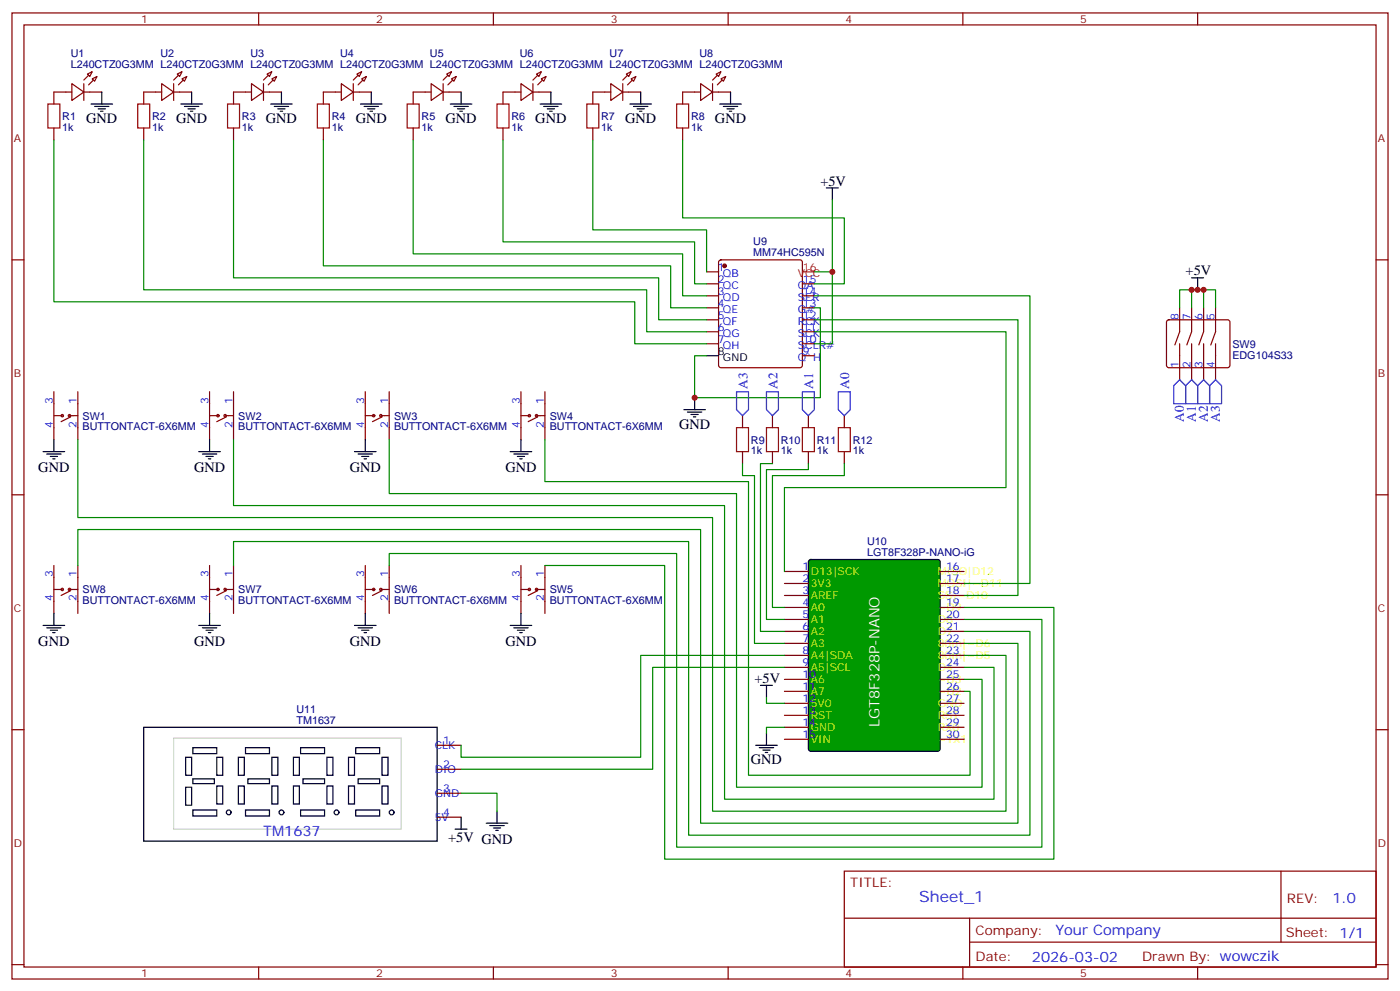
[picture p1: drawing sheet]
<svg xmlns="http://www.w3.org/2000/svg" width="412mm" height="292mm" viewBox="0 0 412 292" stroke-linecap="round" stroke-linejoin="round" font-family="sans-serif">
<g fill="none" stroke="#870000" stroke-width=".35">
<path d="M3.5 3.8h405.4v284.3h-405.4zM7.1 7.3h398.2v277.3h-398.2zM76.2 3.8v3.5M145.3 3.8v3.5M214.5 3.8v3.5M283.6 3.8v3.5M352.8 3.8v3.5M15.9 37.7v3.5M21.2 24.6l3.5 2.5-3.5 2.5zM21.2 27.1h-5.3v3.5M24.7 27.1h5.3M24.7 24.6v5"/>
<path d="M25.8 21.8l1.4-.7-.7 1.4zM27.2 23.2l1.4-.7-.7 1.4zM42.3 37.7v3.5M47.6 24.6l3.6 2.5-3.6 2.5zM47.6 27.1h-5.3v3.5M51.2 27.1h5.2M51.2 24.6v5M52.2 21.8l1.4-.7-.7 1.4zM53.6 23.2l1.4-.7-.7 1.4zM68.8 37.7v3.5M74.1 24.6l3.5 2.5-3.5 2.5zM74.1 27.1h-5.3v3.5"/>
<path d="M77.6 27.1h5.3M77.6 24.6v5M78.7 21.8l1.4-.7-.7 1.4zM80.1 23.2l1.4-.7-.7 1.4zM95.2 37.7v3.5M100.5 24.6l3.6 2.5-3.6 2.5zM100.5 27.1h-5.3v3.5M104.1 27.1h5.3M104.1 24.6v5M105.1 21.8l1.4-.7-.7 1.4zM106.5 23.2l1.4-.7-.7 1.4zM121.7 37.7v3.5"/>
<path d="M127 24.6l3.5 2.5-3.5 2.5zM127 27.1h-5.3v3.5M130.5 27.1h5.3M130.5 24.6v5M131.6 21.8l1.4-.7-.7 1.4zM133 23.2l1.4-.7-.7 1.4zM148.2 37.7v3.5M153.5 24.6l3.5 2.5-3.5 2.5zM153.5 27.1h-5.3v3.5M157 27.1h5.3M157 24.6v5M158 21.8l1.5-.7-.8 1.4z"/>
<path d="M159.5 23.2l1.4-.7-.7 1.4zM174.6 37.7v3.5M179.9 24.6l3.5 2.5-3.5 2.5zM179.9 27.1h-5.3v3.5M183.4 27.1h5.3M183.4 24.6v5M184.5 21.8l1.4-.7-.7 1.4zM185.9 23.2l1.4-.7-.7 1.4zM201.1 37.7v3.5M206.4 24.6l3.5 2.5-3.5 2.5zM206.4 27.1h-5.3v3.5M209.9 27.1h5.3"/>
<path d="M209.9 24.6v5M211 21.8l1.4-.7-.7 1.4zM212.4 23.2l1.4-.7-.7 1.4zM3.5 76.5h3.6M211.9 76.7l.5-.2h23.3l.5 .2 .2 .5v30.3l-.3 .5-.4 .2h-23.3l-.5-.2-.2-.5v-30.3zM405.3 76.5h3.6M208.1 80h3.6M208.1 83.5h3.6M208.1 87.1h3.6M208.1 90.6h3.6M208.1 94.1h3.6M208.1 97.6h3.6"/>
<path d="M236.4 83.5h3.5M236.4 87.1h3.5M236.4 90.6h3.5M236.4 94.1h3.5M236.4 97.6h3.5M208.1 101.2h3.6M236.4 101.2h3.5M236.4 104.7h3.5M3.5 145.6h3.6M405.3 145.6h3.6M3.5 214.8h3.6M405.3 214.8h3.6"/>
<path d="M248.7 256.4h156.6v28.2h-156.6zM377.3 256.4v20.9M248.7 270.2h156.5M285.6 277.3h119.6M285.6 270.2v14.2M3.5 283.9h3.6M76.2 284.6v3.5M145.3 284.6v3.5M214.5 284.6v3.5M283.6 284.6v3.5M352.8 284.6v3.5M405.3 283.9h3.6"/>
</g>
<g fill="#870000" stroke="#870000" stroke-width=".35">
<path d="M24.7 23.6l1.4-1.4z"/>
<path d="M26.1 25l1.4-1.4z"/>
<path d="M51.2 23.6l1.4-1.4z"/>
<path d="M52.6 25l1.4-1.4z"/>
<path d="M77.6 23.6l1.4-1.4z"/>
<path d="M79 25l1.4-1.4z"/>
<path d="M104.1 23.6l1.4-1.4z"/>
<path d="M105.5 25l1.4-1.4z"/>
<path d="M130.5 23.6l1.4-1.4z"/>
<path d="M131.9 25l1.4-1.4z"/>
<path d="M157 23.6l1.4-1.4z"/>
<path d="M158.4 25l1.4-1.4z"/>
<path d="M183.4 23.6l1.5-1.4z"/>
<path d="M184.9 25l1.4-1.4z"/>
<path d="M209.9 23.6l1.4-1.4z"/>
<path d="M211.3 25l1.4-1.4z"/>
<circle cx="213.4" cy="78.2" r=".53"/>
</g>
<path d="M14.1 30.6h3.5v7.1h-3.5zM40.6 30.6h3.5v7.1h-3.5zM67 30.6h3.6v7.1h-3.6zM93.5 30.6h3.5v7.1h-3.5zM119.9 30.6h3.6v7.1h-3.6zM146.4 30.6h3.5v7.1h-3.5zM172.9 30.6h3.5v7.1h-3.5zM199.3 30.6h3.5v7.1h-3.5z" fill="none" stroke="#a10000" stroke-width=".35"/>
<g fill="none" stroke="#000" stroke-width=".35">
<path d="M26.8 30.6h6.4M27.9 31.3h4.2M28.9 32h2.1M29.6 32.7h.7M30 27.1v3.5M53.3 30.6h6.3M54.3 31.3h4.3M55.4 32h2.1M56.1 32.7h.7M56.4 27.1v3.5M79.7 30.6h6.4M80.8 31.3h4.2"/>
<path d="M81.8 32h2.2M82.5 32.7h.8M82.9 27.1v3.5M106.2 30.6h6.3M107.2 31.3h4.3M108.3 32h2.1M109 32.7h.7M109.4 27.1v3.5M132.6 30.6h6.4M133.7 31.3h4.2M134.8 32h2.1M135.5 32.7h.7"/>
<path d="M135.8 27.1v3.5M159.1 30.6h6.4M160.2 31.3h4.2M161.2 32h2.1M161.9 32.7h.7M162.3 27.1v3.5M185.6 30.6h6.3M186.6 31.3h4.3M187.7 32h2.1M188.4 32.7h.7M188.7 27.1v3.5M212 30.6h6.4"/>
<path d="M213.1 31.3h4.2M214.1 32h2.2M214.8 32.7h.7M215.2 27.1v3.5M243.4 55.3h3.5M245.2 55.3v3.5M204.6 117.1v3.5M208.1 104.7h3.6M201.4 120.6h6.4M202.5 121.3h4.2M203.6 122h2.1M204.3 122.7h.7"/>
</g>
<path d="M236.4 80h3.5" fill="none" stroke="#f00" stroke-width=".35"/>
<path d="M15.9 41.2v47.6h171.1v12.4h21.1M42.3 41.2v44.1h148.2v12.3h17.6M68.8 41.2v40.6h125.2v12.3h14.1M95.2 41.2v37h102.4v12.4h10.5M121.7 41.2v33.5h79.4v12.4h7M148.2 41.2v30h56.4v12.3h3.5M174.6 41.2v26.5h33.5v12.3M201.1 41.2v22.9h47.6v19.4h-8.8M245.2 58.8v21.2h-5.3M239.9 90.6h1.8v26.5h-37.1v-12.4h3.5" fill="none" stroke="#008700" stroke-width=".35"/>
<path d="M238.4 164.9l.4-.2h37.4l.5 .2 .2 .5v55l-.2 .5-.5 .2h-37.4l-.5-.2-.2-.5v-55z" fill="#090" stroke="#000" stroke-width=".35"/>
<g fill="none" stroke="#870000" stroke-width=".35">
<path d="M343.8 94.3l.5-.2h17.3l.5 .2 .2 .5-.1 13-.6 .4h-17.6l-.4-.7v-12.7zM347.5 90.6v7l-1.4 3.9M351 90.6v7l-1.4 3.9M354.5 90.6v7l-1.4 3.9M358.1 90.6v7l-1.4 3.9M15.9 115.3v14.1M22.9 115.3v14.1M61.7 115.3v14.1M68.8 115.3v14.1M107.6 115.3v14.1M114.7 115.3v14.1M153.5 115.3v14.1"/>
<path d="M160.5 115.3v14.1M347.5 101.2v10.6M351 101.2v10.6M354.5 101.2v10.6M358.1 101.2v10.6M15.9 122.3h2.4M20.5 122.3h2.4M20.8 122.7l-2.8 1.4M61.7 122.3h2.5M66.3 122.3h2.5M66.7 122.7l-2.8 1.4M107.6 122.3h2.5"/>
<path d="M112.2 122.3h2.5M112.5 122.7l-2.8 1.4M153.5 122.3h2.4M158 122.3h2.5M158.4 122.7l-2.8 1.4M218.7 122.3v3.6M218.7 132.9v3.6M227.5 122.3v3.6M227.5 132.9v3.6M238.1 122.3v3.6M238.1 132.9v3.6M248.7 122.3v3.6"/>
<path d="M248.7 132.9v3.6M15.9 166.4v14.2M15.9 173.5h2.4M20.5 173.5h2.4M20.8 173.8l-2.8 1.5M22.9 166.4v14.2M61.7 166.4v14.2M61.7 173.5h2.5M66.3 173.5h2.5M66.7 173.8l-2.8 1.5M68.8 166.4v14.2M107.6 166.4v14.2"/>
<path d="M107.6 173.5h2.5M112.2 173.5h2.5M112.5 173.8l-2.8 1.5M114.7 166.4v14.2M153.5 166.4v14.2M153.5 173.5h2.4M158 173.5h2.5M158.4 173.8l-2.8 1.5M160.5 166.4v14.2M231.1 178.8h7M231.1 175.3h7M231.1 171.7h7"/>
<path d="M231.1 168.2h7M276.9 178.8h7.1M276.9 175.3h7.1M276.9 171.7h7.1M276.9 168.2h7.1M231.1 200h7M231.1 196.4h7M231.1 192.9h7M231.1 189.4h7M231.1 185.8h7M231.1 182.3h7M276.9 200h7.1"/>
<path d="M276.9 196.4h7.1M276.9 192.9h7.1M276.9 189.4h7.1M276.9 185.8h7.1M276.9 182.3h7.1M128.8 219.4h7M231.1 217.6h7M231.1 214.1h7M231.1 210.5h7M231.1 207h7M231.1 203.5h7M276.9 217.6h7.1"/>
<path d="M276.9 214.1h7.1M276.9 210.5h7.1M276.9 207h7.1M276.9 203.5h7.1M128.8 233.5h7M128.8 226.4h7M128.8 240.5h7"/>
<circle cx="18.3" cy="122.3" r=".35"/>
<circle cx="20.5" cy="122.3" r=".35"/>
<circle cx="64.2" cy="122.3" r=".35"/>
<circle cx="66.3" cy="122.3" r=".35"/>
<circle cx="110.1" cy="122.3" r=".35"/>
<circle cx="112.2" cy="122.3" r=".35"/>
<circle cx="155.9" cy="122.3" r=".35"/>
<circle cx="158" cy="122.3" r=".35"/>
<circle cx="18.3" cy="173.5" r=".35"/>
<circle cx="20.5" cy="173.5" r=".35"/>
<circle cx="64.2" cy="173.5" r=".35"/>
<circle cx="66.3" cy="173.5" r=".35"/>
<circle cx="110.1" cy="173.5" r=".35"/>
<circle cx="112.2" cy="173.5" r=".35"/>
<circle cx="155.9" cy="173.5" r=".35"/>
<circle cx="158" cy="173.5" r=".35"/>
</g>
<g fill="none" stroke="#000" stroke-width=".35">
<path d="M351 81.8h3.5M352.8 81.8v3.5M12.7 132.9h6.3M13.8 133.6h4.2M14.8 134.3h2.1M15.5 135h.7M15.9 129.4v3.5M58.6 132.9h6.3M59.6 133.6h4.3M60.7 134.3h2.1M61.4 135h.7M61.7 129.4v3.5"/>
<path d="M104.4 132.9h6.4M105.5 133.6h4.2M106.5 134.3h2.2M107.2 135h.7M107.6 129.4v3.5M150.3 132.9h6.3M151.3 133.6h4.3M152.4 134.3h2.1M153.1 135h.7M153.5 129.4v3.5M12.7 184.1h6.3M13.8 184.8h4.2"/>
<path d="M14.8 185.5h2.1M15.5 186.2h.7M15.9 180.6v3.5M58.6 184.1h6.3M59.6 184.8h4.3M60.7 185.5h2.1M61.4 186.2h.7M61.7 180.6v3.5M104.4 184.1h6.4M105.5 184.8h4.2M106.5 185.5h2.2M107.2 186.2h.7"/>
<path d="M107.6 180.6v3.5M150.3 184.1h6.3M151.3 184.8h4.3M152.4 185.5h2.1M153.1 186.2h.7M153.5 180.6v3.5M42.3 214.1h86.5v33.5h-86.5zM222.6 219.4h6.4M224 201.7h3.5M225.8 201.7v3.5M225.8 215.8v3.6M54.7 222.9h1.7v5.3h-1.7z"/>
<path d="M54.7 231.7h1.7v5.3h-1.7zM56.8 220.1h7.1v1.7h-7.1zM56.8 238.4h7.1v1.8h-7.1zM56.8 229.2h6.3v1.4h-6.3zM63.9 222.9h1.7v5.3h-1.7zM63.9 231.4h1.7v5.2h-1.7zM70.2 222.9h1.8v5.3h-1.8zM70.2 231.4h1.8v5.2h-1.8zM72.3 220.1h7.1v1.7h-7.1zM72.3 238.4h7.1v1.8h-7.1zM73 229.2h6.4v1.4h-6.4zM80.1 222.9h1.7v5.3h-1.7z"/>
<path d="M80.1 231.4h1.7v5.2h-1.7zM86.4 222.9h1.8v5.3h-1.8zM86.4 231.4h1.8v5.2h-1.8zM88.5 220.1h7.1v1.7h-7.1zM88.5 238.4h7.1v1.8h-7.1zM89.3 229.2h6.3v1.4h-6.3zM96.3 222.9h1.8v5.3h-1.8zM96.3 231.4h1.8v5.2h-1.8zM102.7 222.9h1.7v5.3h-1.7zM102.7 231.4h1.7v5.2h-1.7zM104.8 220.1h7v1.7h-7zM104.8 238.4h7v1.8h-7z"/>
<path d="M105.5 229.2h6.3v1.4h-6.3zM112.5 222.9h1.8v5.3h-1.8zM112.5 231.4h1.8v5.2h-1.8zM146.4 238.8v3.5M223.7 220.1h4.2M224.7 220.8h2.1M225.4 221.5h.7M134.1 244.1h3.5M135.8 240.5v3.6M143.2 242.3h6.4M144.3 243h4.2M145.3 243.7h2.2"/>
<path d="M146 244.4h.8"/>
<circle cx="67.4" cy="239.1" r=".71"/>
<circle cx="82.9" cy="239.1" r=".71"/>
<circle cx="99.1" cy="239.1" r=".71"/>
<circle cx="115.4" cy="239.1" r=".71"/>
</g>
<g fill="none" stroke="#008700" stroke-width=".35">
<path d="M239.9 97.6h56.4v45.9h-65.2v24.7M239.9 94.1h60v81.2h-15.9M239.9 87.1h63.5v84.6h-19.4M245.2 80v21.2h-5.3M351 90.6v-5.3h3.5v5.3M351 85.3h-3.5v5.3M354.5 85.3h3.6v5.3M22.9 129.4v22.9h187v86.5h86.4v-45.9h-12.3M68.8 129.4v19.4h144.6v86.4h79.4v-38.8h-8.8M114.7 129.4v15.9h102.3v86.4h72.3v-31.7h-5.3M160.5 129.4v12.3h60v86.5h65.3v-24.7h-1.8M218.7 136.5v3.5h3.5v49.4h8.9"/>
<path d="M227.5 136.5h-3.5v49.3h7.1M238.1 136.5v1.7h-12.3v44.1h5.3M248.7 136.5v3.5h-21.2v38.8h3.6M22.9 166.4v-10.5h183.5v86.4h93.5v-52.9h-15.9M68.8 166.4v-7h134v86.4h100.6v-60h-19.4M114.7 166.4v-3.5h84.6v86.4h107.6v-67h-22.9M160.5 166.4h35.3v86.5h114.6v-74.1h-26.4M231.1 196.4h-38.8v30h-56.5M231.1 192.9h-42.4v30h-52.9v-3.5M225.8 205.2v1.8h5.3M231.1 214.1h-5.3v1.7M135.8 233.5h10.6v5.3"/>
</g>
<path d="M51.2 217.2h67v26.9h-67z" fill="none" stroke="#ccc" stroke-width=".35"/>
<path d="M217 115.3h3.5v5.3l-1.8 1.7-1.7-1.7zM225.8 115.3h3.5v5.3l-1.8 1.7-1.7-1.7zM236.4 115.3h3.5v5.3l-1.8 1.7-1.7-1.7zM246.9 115.3h3.6v5.3l-1.8 1.7-1.8-1.7zM347.5 111.8l1.7 1.7v5.3h-3.5v-5.3zM349.2 113.5l1.8-1.7 1.8 1.7v5.3h-3.6zM354.5 111.8l1.8 1.7v5.3h-3.5v-5.3zM358.1 111.8l1.7 1.7v5.3h-3.5v-5.3z" fill="none" stroke="#00f" stroke-width=".35"/>
<path d="M217 125.9h3.5v7h-3.5zM225.8 125.9h3.5v7h-3.5zM236.4 125.9h3.5v7h-3.5zM246.9 125.9h3.6v7h-3.6z" fill="none" stroke="#a10000" stroke-width=".35"/>
<g fill="#c00">
<circle cx="245.2" cy="80" r=".88"/>
<circle cx="204.6" cy="117.1" r=".88"/>
<circle cx="354.5" cy="85.3" r=".88"/>
<circle cx="352.8" cy="85.3" r=".88"/>
<circle cx="351" cy="85.3" r=".88"/>
</g>
<text font-size="4.6" fill="#00f" x="270.8" y="265.4">Sheet_1</text>
<g font-size="4.2">
<text x="25.4" y="36.3">GND</text>
<text x="51.9" y="36.3">GND</text>
<text x="78.3" y="36.3">GND</text>
<text x="104.8" y="36.3">GND</text>
<text x="131.2" y="36.3">GND</text>
<text x="157.7" y="36.3">GND</text>
<text x="184.1" y="36.3">GND</text>
<text x="210.6" y="36.3">GND</text>
<text x="241.7" y="54.6">+5V</text>
<text x="349.2" y="81.1">+5V</text>
<text x="200" y="126.2">GND</text>
<text x="11.3" y="138.9">GND</text>
<text x="57.1" y="138.9">GND</text>
<text x="103" y="138.9">GND</text>
<text x="148.9" y="138.9">GND</text>
<text x="11.3" y="190.1">GND</text>
<text x="57.1" y="190.1">GND</text>
<text x="103" y="190.1">GND</text>
<text x="148.9" y="190.1">GND</text>
<text x="222.2" y="201">+5V</text>
<text x="221.2" y="225">GND</text>
<text x="132" y="247.9">+5V GND</text>
</g>
<text font-size="4.2" fill="#fff" x="259" y="214" transform="rotate(-90 259 214)">LGT8F328P-NANO</text>
<g font-size="4.2" fill="#00f">
<text x="77.6" y="245.9">TM1637</text>
<text x="392.5" y="265.7">1.0</text>
<text x="310.9" y="275.2">Your Company</text>
<text x="304" y="283">2026-03-02</text>
</g>
<g font-size="3.9" fill="#00f">
<text x="220.2" y="114.5" transform="rotate(-90 220.2 114.5)">A3</text>
<text x="229" y="114.5" transform="rotate(-90 229 114.5)">A2</text>
<text x="239.6" y="114.5" transform="rotate(-90 239.6 114.5)">A1</text>
<text x="250.2" y="114.5" transform="rotate(-90 250.2 114.5)">A0</text>
<text x="348.7" y="124.1" transform="rotate(-90 348.7 124.1)">A0</text>
<text x="352.3" y="124.1" transform="rotate(-90 352.3 124.1)">A1</text>
<text x="355.8" y="124.1" transform="rotate(-90 355.8 124.1)">A2</text>
<text x="359.3" y="124.1" transform="rotate(-90 359.3 124.1)">A3</text>
</g>
<g font-size="3.9" fill="#800">
<text x="250.5" y="261">TITLE:</text>
<text x="379.1" y="265.7">REV:</text>
<text x="287.4" y="275.2">Company:</text>
<text x="378.7" y="275.8">Sheet: 1/1</text>
<text x="287.4" y="282.9">Date:</text>
<text x="336.4" y="282.9">Drawn By: wowczik</text>
</g>
<g font-size="3.2" fill="#800">
<text x="41.6" y="6.8">1</text>
<text x="110.8" y="6.8">2</text>
<text x="179.9" y="6.8">3</text>
<text x="249.1" y="6.8">4</text>
<text x="318.2" y="6.8">5</text>
<text x="4.1" y="41.9">A</text>
<text x="405.9" y="41.9">A</text>
<text x="4.1" y="111.1">B</text>
<text x="405.9" y="111.1">B</text>
<text x="4.1" y="180.2">C</text>
<text x="405.9" y="180.2">C</text>
<text x="4.1" y="249.3">D</text>
<text x="405.9" y="249.3">D</text>
<text x="41.6" y="287.6">1</text>
<text x="110.8" y="287.6">2</text>
<text x="179.9" y="287.6">3</text>
<text x="249.1" y="287.6">4</text>
<text x="318.2" y="287.6">5</text>
</g>
<g font-size="3.2" fill="#000080">
<text x="20.8" y="16.9">U1</text>
<text x="47.3" y="16.9">U2</text>
<text x="73.7" y="16.9">U3</text>
<text x="100.2" y="16.9">U4</text>
<text x="126.7" y="16.9">U5</text>
<text x="153.1" y="16.9">U6</text>
<text x="179.6" y="16.9">U7</text>
<text x="206" y="16.9">U8</text>
<text x="20.8" y="20">L240CTZ0G3MM L240CTZ0G3MM L240CTZ0G3MM L240CTZ0G3MM L240CTZ0G3MM L240CTZ0G3MM L240CTZ0G3MM L240CTZ0G3MM</text>
<text x="18.3" y="35.3">R1</text>
<text x="44.8" y="35.3">R2</text>
<text x="71.3" y="35.3">R3</text>
<text x="97.7" y="35.3">R4</text>
<text x="124.2" y="35.3">R5</text>
<text x="150.6" y="35.3">R6</text>
<text x="177.1" y="35.3">R7</text>
<text x="203.6" y="35.3">R8</text>
<text x="18.3" y="38.4">1k</text>
<text x="44.8" y="38.4">1k</text>
<text x="71.3" y="38.4">1k</text>
<text x="97.7" y="38.4">1k</text>
<text x="124.2" y="38.4">1k</text>
<text x="150.6" y="38.4">1k</text>
<text x="177.1" y="38.4">1k</text>
<text x="203.6" y="38.4">1k</text>
<text x="221.9" y="75.4">MM74HC595N</text>
<text x="221.9" y="72.2">U9</text>
<text x="363" y="105.5">EDG104S33</text>
<text x="363" y="102.3">SW9</text>
<text x="24.3" y="123.5">SW1</text>
<text x="70.2" y="123.5">SW2</text>
<text x="116.1" y="123.5">SW3</text>
<text x="161.9" y="123.5">SW4</text>
<text x="24.3" y="126.7">BUTTONTACT-6X6MM</text>
<text x="70.2" y="126.7">BUTTONTACT-6X6MM</text>
<text x="116.1" y="126.7">BUTTONTACT-6X6MM</text>
<text x="161.9" y="126.7">BUTTONTACT-6X6MM</text>
<text x="221.2" y="130.6">R9</text>
<text x="230" y="130.6">R10</text>
<text x="240.6" y="130.6">R11</text>
<text x="251.2" y="130.6">R12</text>
<text x="221.2" y="133.7">1k</text>
<text x="230" y="133.7">1k</text>
<text x="240.6" y="133.7">1k</text>
<text x="251.2" y="133.7">1k</text>
<text x="255.4" y="160.4">U10</text>
<text x="255.4" y="163.6">LGT8F328P-NANO-iG</text>
<text x="24.3" y="177.8">BUTTONTACT-6X6MM</text>
<text x="24.3" y="174.6">SW8</text>
<text x="70.2" y="177.8">BUTTONTACT-6X6MM</text>
<text x="70.2" y="174.6">SW7</text>
<text x="116.1" y="177.8">BUTTONTACT-6X6MM</text>
<text x="116.1" y="174.6">SW6</text>
<text x="161.9" y="177.8">BUTTONTACT-6X6MM</text>
<text x="161.9" y="174.6">SW5</text>
<text x="87.3" y="209.8">U11</text>
<text x="87.3" y="213">TM1637</text>
</g>
<g font-size="3.2" fill="#00f">
<text x="211.5" y="79.7">1</text>
<text x="211.5" y="83.2">2</text>
<text x="213" y="81.4">QB</text>
<text x="236.5" y="83.2">15</text>
<text x="211.5" y="86.7">3</text>
<text x="213" y="84.9">QC</text>
<text x="213" y="88.5">QD</text>
<text x="235.1" y="88.5">SER</text>
<text x="235.1" y="84.9">QA</text>
<text x="236.5" y="86.7">14</text>
<text x="211.5" y="90.2">4</text>
<text x="211.5" y="93.8">5</text>
<text x="213" y="92">QE</text>
<text x="213" y="95.5">QF</text>
<text x="235.1" y="95.5">RCK</text>
<text x="235.1" y="92">G#</text>
<text x="236.5" y="93.8">12</text>
<text x="236.5" y="90.2">13</text>
<text x="347.1" y="94.1" transform="rotate(-90 347.1 94.1)">8</text>
<text x="350.7" y="94.1" transform="rotate(-90 350.7 94.1)">7</text>
<text x="354.2" y="94.1" transform="rotate(-90 354.2 94.1)">6</text>
<text x="357.7" y="94.1" transform="rotate(-90 357.7 94.1)">5</text>
<text x="211.5" y="97.3">6</text>
<text x="211.5" y="100.8">7</text>
<text x="213" y="99.1">QG</text>
<text x="235.1" y="99.1">SCK</text>
<text x="236.5" y="100.8">10</text>
<text x="236.5" y="97.3">11</text>
<text x="213" y="102.6">QH</text>
<text x="235.1" y="106.1">Q`H</text>
<text x="235.1" y="102.6">SCLR#</text>
<text x="236.5" y="104.4">9</text>
<text x="347.1" y="108.2" transform="rotate(-90 347.1 108.2)">1</text>
<text x="350.7" y="108.2" transform="rotate(-90 350.7 108.2)">2</text>
<text x="354.2" y="108.2" transform="rotate(-90 354.2 108.2)">3</text>
<text x="357.7" y="108.2" transform="rotate(-90 357.7 108.2)">4</text>
<text x="15.5" y="118.8" transform="rotate(-90 15.5 118.8)">3</text>
<text x="22.6" y="118.8" transform="rotate(-90 22.6 118.8)">1</text>
<text x="61.4" y="118.8" transform="rotate(-90 61.4 118.8)">3</text>
<text x="68.4" y="118.8" transform="rotate(-90 68.4 118.8)">1</text>
<text x="107.2" y="118.8" transform="rotate(-90 107.2 118.8)">3</text>
<text x="114.3" y="118.8" transform="rotate(-90 114.3 118.8)">1</text>
<text x="153.1" y="118.8" transform="rotate(-90 153.1 118.8)">3</text>
<text x="160.2" y="118.8" transform="rotate(-90 160.2 118.8)">1</text>
<text x="15.5" y="125.9" transform="rotate(-90 15.5 125.9)">4</text>
<text x="22.6" y="125.9" transform="rotate(-90 22.6 125.9)">2</text>
<text x="61.4" y="125.9" transform="rotate(-90 61.4 125.9)">4</text>
<text x="68.4" y="125.9" transform="rotate(-90 68.4 125.9)">2</text>
<text x="107.2" y="125.9" transform="rotate(-90 107.2 125.9)">4</text>
<text x="114.3" y="125.9" transform="rotate(-90 114.3 125.9)">2</text>
<text x="153.1" y="125.9" transform="rotate(-90 153.1 125.9)">4</text>
<text x="160.2" y="125.9" transform="rotate(-90 160.2 125.9)">2</text>
<text x="236.4" y="167.9">1</text>
<text x="278.7" y="167.9">16</text>
<text x="15.5" y="170" transform="rotate(-90 15.5 170)">3</text>
<text x="22.6" y="170" transform="rotate(-90 22.6 170)">1</text>
<text x="61.4" y="170" transform="rotate(-90 61.4 170)">3</text>
<text x="68.4" y="170" transform="rotate(-90 68.4 170)">1</text>
<text x="107.2" y="170" transform="rotate(-90 107.2 170)">3</text>
<text x="114.3" y="170" transform="rotate(-90 114.3 170)">1</text>
<text x="153.1" y="170" transform="rotate(-90 153.1 170)">3</text>
<text x="160.2" y="170" transform="rotate(-90 160.2 170)">1</text>
<text x="236.4" y="171.4">2</text>
<text x="278.7" y="171.4">17</text>
<text x="15.5" y="177" transform="rotate(-90 15.5 177)">4</text>
<text x="22.6" y="177" transform="rotate(-90 22.6 177)">2</text>
<text x="61.4" y="177" transform="rotate(-90 61.4 177)">4</text>
<text x="68.4" y="177" transform="rotate(-90 68.4 177)">2</text>
<text x="107.2" y="177" transform="rotate(-90 107.2 177)">4</text>
<text x="114.3" y="177" transform="rotate(-90 114.3 177)">2</text>
<text x="153.1" y="177" transform="rotate(-90 153.1 177)">4</text>
<text x="160.2" y="177" transform="rotate(-90 160.2 177)">2</text>
<text x="236.4" y="178.4">4</text>
<text x="236.4" y="174.9">3</text>
<text x="278.7" y="178.4">19</text>
<text x="278.7" y="174.9">18</text>
<text x="236.4" y="185.5">6</text>
<text x="236.4" y="182">5</text>
<text x="278.7" y="185.5">21</text>
<text x="278.7" y="182">20</text>
<text x="236.4" y="189">7</text>
<text x="278.7" y="189">22</text>
<text x="236.4" y="196.1">9</text>
<text x="236.4" y="192.5">8</text>
<text x="278.7" y="196.1">24</text>
<text x="278.7" y="192.5">23</text>
<text x="236.4" y="203.1">11</text>
<text x="236.4" y="199.6">10</text>
<text x="278.7" y="203.1">26</text>
<text x="278.7" y="199.6">25</text>
<text x="236.4" y="206.7">12</text>
<text x="278.7" y="206.7">27</text>
<text x="236.4" y="213.7">14</text>
<text x="236.4" y="210.2">13</text>
<text x="278.7" y="213.7">29</text>
<text x="278.7" y="210.2">28</text>
<text x="128.1" y="220.4">CLK</text>
<text x="130.5" y="219">1</text>
<text x="236.4" y="217.2">15</text>
<text x="278.7" y="217.2">30</text>
<text x="128.1" y="227.5">DIO</text>
<text x="130.5" y="226.1">2</text>
<text x="130.5" y="233.1">3</text>
<text x="128.1" y="234.5">GND</text>
<text x="128.1" y="241.6">5V</text>
<text x="130.5" y="240.2">4</text>
</g>
<g font-size="3.2" fill="#f00">
<text x="235.1" y="81.4">VCC</text>
<text x="236.5" y="79.7">16</text>
</g>
<g font-size="3.2">
<text x="211.5" y="104.4">8</text>
<text x="213" y="106.1">GND</text>
</g>
<g font-size="3.2" fill="#ff0">
<text x="238.8" y="172.8">3V3</text>
<text x="238.8" y="169.3">D13|SCK</text>
<text x="276.2" y="172.8">MOSI|~D11</text>
<text x="276.2" y="169.3">MISO|D12</text>
<text x="238.8" y="179.8">A0</text>
<text x="238.8" y="176.3">AREF</text>
<text x="276.2" y="179.8">~D9</text>
<text x="276.2" y="176.3">SS|~D10</text>
<text x="238.8" y="183.4">A1</text>
<text x="276.2" y="183.4">D8</text>
<text x="238.8" y="190.4">A3</text>
<text x="238.8" y="186.9">A2</text>
<text x="276.2" y="190.4">80m|~D6</text>
<text x="276.2" y="186.9">D7</text>
<text x="238.8" y="197.5">A5|SCL</text>
<text x="238.8" y="194">A4|SDA</text>
<text x="276.2" y="197.5">D4</text>
<text x="276.2" y="194">80m|~D5</text>
<text x="238.8" y="201">A6</text>
<text x="276.2" y="201">~D3</text>
<text x="238.8" y="208.1">5V0</text>
<text x="238.8" y="204.5">A7</text>
<text x="276.2" y="208.1">GND</text>
<text x="276.2" y="204.5">~D2</text>
<text x="238.8" y="215.1">GND</text>
<text x="238.8" y="211.6">RST</text>
<text x="276.2" y="215.1">RX0</text>
<text x="276.2" y="211.6">RST</text>
<text x="238.8" y="218.7">VIN</text>
<text x="276.2" y="218.7">~TX1</text>
</g>
</svg>
